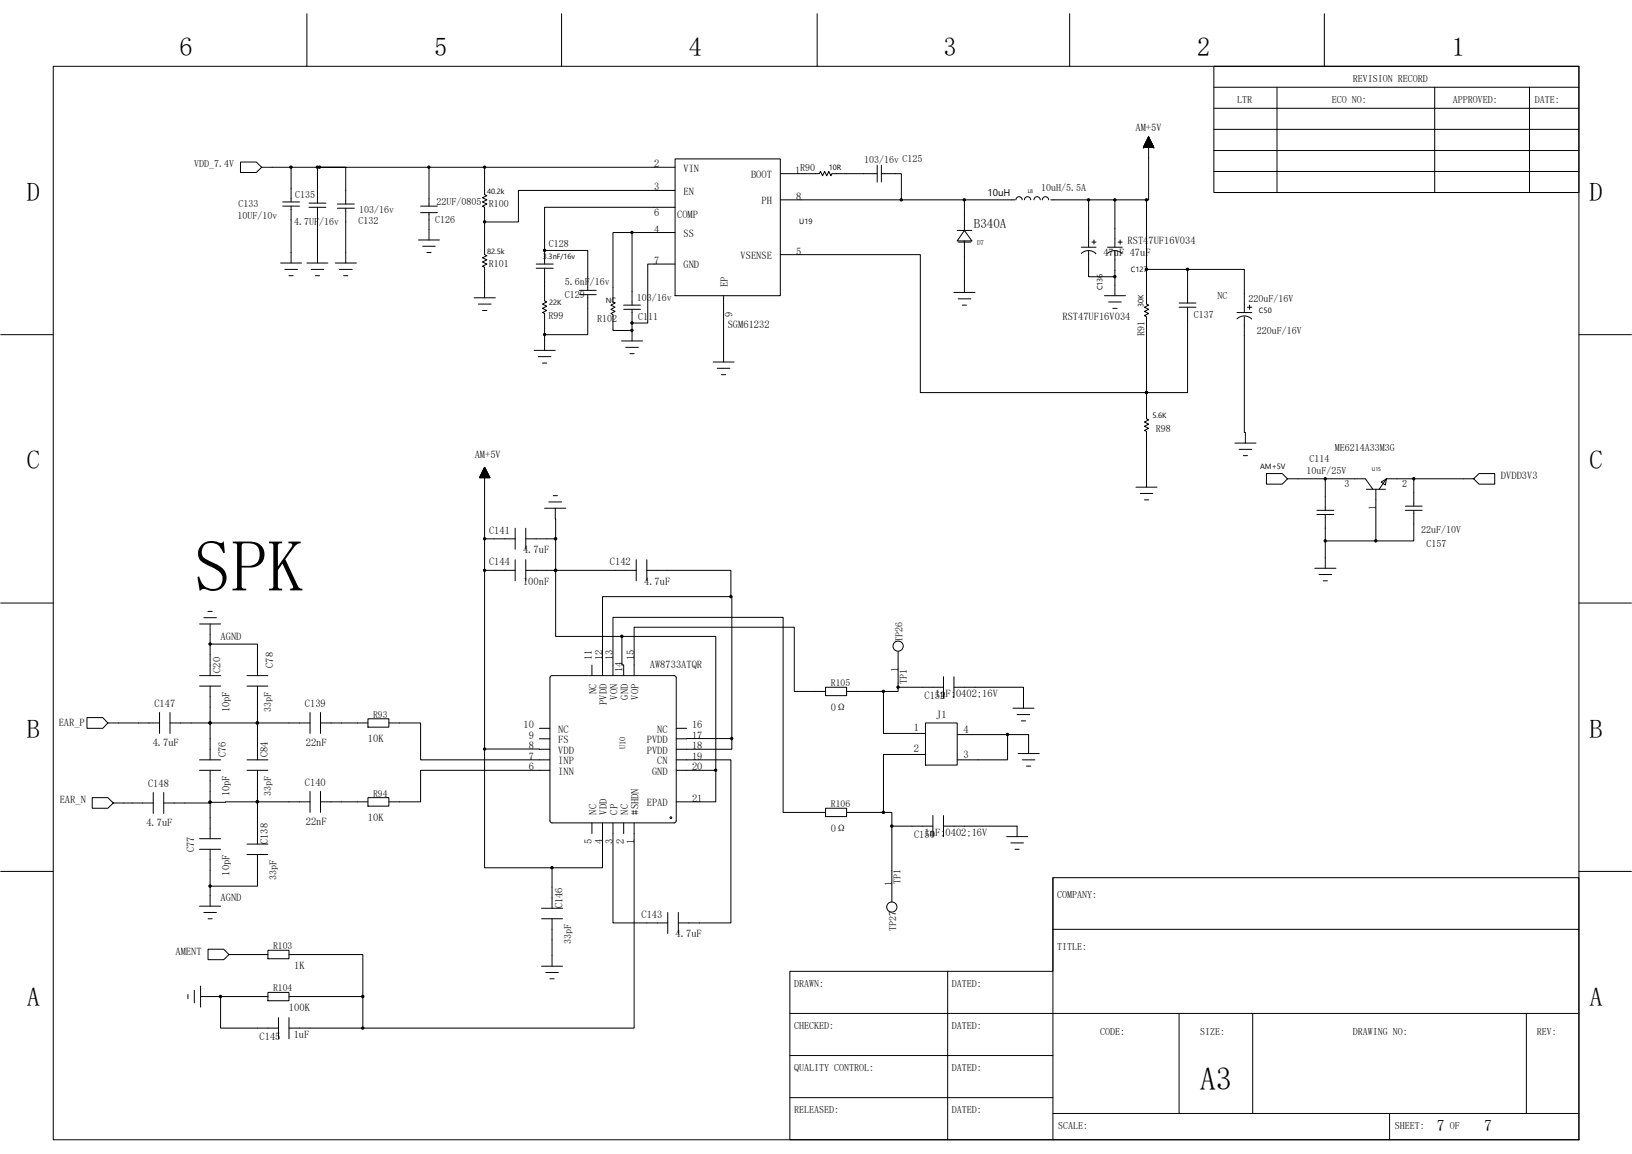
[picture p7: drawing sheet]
<svg xmlns="http://www.w3.org/2000/svg" width="297mm" height="210mm" viewBox="0 0 297 210" stroke-linecap="round" stroke-linejoin="round" font-family="sans-serif">
<g fill="none" stroke="#000" stroke-width=".18">
<path d="M9.7 12.1h277.7v195.3h-277.7zM55.9 2.5v9.6M102.2 2.5v9.6M148.7 2.5v9.6M194.7 2.5v9.6M220.9 15.9h66.5M220.9 19.7h66.5M220.9 12.1h66.5v22.9h-66.5zM232.4 15.9v19.1M241 2.5v9.6M261.1 15.9v19.1M278.4 15.9v19.1"/>
<path d="M47.6 30.4l-1-.9h-2.8v1.9h2.8l1-1h5.4M51.5 37.5h3M51.5 36.7h3M53 37.5v10.4M56.2 37.7h3.1M56.2 37h3.1M57.8 30.4h-4.8v6.3M57.8 37.7v10.2M58.2 30.4h-.4v6.6M61.4 37.9h3.1M61.4 37.1h3.1M62.9 37.9v10"/>
<path d="M76.6 38.7h3M76.6 37.5h3M78.1 30.4h-19.9h4.7v6.7M78.1 38.7v5M88.2 30.4h-10.1v7.1M122.9 28.9h19.1v24.9h-19.1zM122.9 30.4h-34.7v5l.4 .2-.8 .4 .8 .4-.8 .3 .8 .4-.8 .4 .4 .2v8.6l.4 .2-.8 .4 .8 .4-.8 .4 .8 .3-.8 .4 .4 .2v5.6M122.9 34.6h-28.5v5.8h-6.2M122.9 37.7h-23.8v7.9M142 36.4h42.7M159.7 30.1v3M159.7 31.6h-8.3l-.2 .4-.3-.8-.4 .8-.4-.8-.4 .8-.4-.8-.2 .4h-7.1"/>
<path d="M160.4 31.6h3.7v4.8M160.4 30.1v3M175.5 36.4v5.5M184.9 36.4a.57 .57 0 0 1 .6-.6 .57 .57 0 0 1 .6 .6M186.5 36.4a.57 .57 0 0 1 .5-.6 .57 .57 0 0 1 .6 .6M188.2 36.4a.57 .57 0 0 1 .6-.6 .57 .57 0 0 1 .5 .6M189.7 36.4a.57 .57 0 0 1 .6-.6 .57 .57 0 0 1 .6 .6M191.3 36.4h6.8v8.6M198.1 36.4h4.8v8.6M202.9 36.4h5.8M208.1 26.8h.1M208.1 26.8h1.9"/>
<path d="M208.2 26.6v.2M208.2 26.7h1.7M208.2 26.6h1.7M208.3 26.4v.4M208.3 26.5h1.5M208.3 26.4h1.5M208.3 26.3v.5M208.4 26.3h1.4M208.4 26.1v.7M208.4 26.2h1.3M208.4 26.1h1.3M208.5 26v.8"/>
<path d="M208.5 26.1h1.1M208.5 26h1.1M208.6 25.8v1M208.6 25.9h.9v.9M208.6 25.8h.9M208.6 25.7v1.1M208.6 25.8h.9v1M208.7 25.7h.7M208.7 36.4v18.9l.4 .2-.8 .4 .8 .4-.8 .4 .8 .3-.8 .4 .4 .2v18.6l.4 .2-.8 .4 .8 .4-.8 .4 .8 .3-.8 .4 .4 .2v10.1M208.7 25.5v1.3M208.7 25.6h.7M208.8 25.5h.6"/>
<path d="M208.8 25.4v1.4M208.8 25.4h.5v1.4M208.8 25.4h.5M208.9 25.2v1.6M208.9 25.3h.4M208.9 25.2h.3M208.9 25v1.8M208.9 25.1h.3M209 25.1h.1M209 26.8l.1-1.9 .9 1.9h-1.9l1-1.9v11.5h-.4M209 25l.1 1.8M209.1 24.9h.1"/>
<path d="M209.2 25.1v1.7M209.3 25.3v1.5M209.4 25.6v1.2M209.6 26v.8M209.7 26.2v.6M209.8 26.3v.5M209.8 26.5v.3M209.9 26.6v.2M210 26.8h.1M220.9 23.5h66.5M220.9 27.4h66.5M220.9 31.2h66.5"/>
<path d="M51.1 47.9h3.8M51.8 49h2.3M52.6 50.2h.8M55.9 47.9h3.8M56.6 49h2.3M57.4 50.2h.8M61 47.9h3.9M61.8 49h2.3M62.5 50.2h.8M76.2 43.7h3.8M76.9 44.8h2.3M77.7 46h.8"/>
<path d="M86.3 54.2h3.8M87.1 55.3h2.3M87.8 56.5h.8M97.6 48h3.1M97.6 48.8h3.1M99.1 45.6h.1M99.1 45.6h7.9v7.2M99.1 48.8v6l.4 .1-.8 .4 .8 .4-.8 .4 .8 .4-.8 .4 .4 .1v3.9M99.1 45.6v2.4M105.4 52.8h3.1M105.4 53.6h3.1M107 53.6v7.3h-7.9v2.9"/>
<path d="M113.5 55.5h3.1M113.5 56.3h3.1M115 58.8h.1M115 42.3v13.2M115 56.3v2.5M122.9 42.3h-11.3v12.6l.3 .2-.7 .4 .7 .4-.7 .4 .7 .4-.7 .3 .4 .3v2.8h3.4M122.9 48h-5v10.8h-2.9v1.3M131.7 53.8v12.1M142 46.3h25.5v25.1h41.2M173.6 53.2h3.9M174.2 41.9h2.7M174.4 44h2.3"/>
<path d="M174.4 54.4h2.3M175.2 55.5h.7M175.5 41.9l1.4 1.9h-2.7zM175.5 43.8v9.4M196.8 45h2.7M196.8 46.1a1.82 1.82 0 0 1 2.6 .1M198.1 45.7v4.7h4.8v-4.7M198.7 44h.8M199.1 43.7v.7M201 53.8h3.8M201.6 46.1a1.84 1.84 0 0 1 2.6 .1M201.6 45h2.7"/>
<path d="M201.8 54.9h2.3M202.5 56.1h.8M202.9 50.4v3.4M203.5 44h.8M203.9 43.7v.7M208.7 49h7.5M214.6 55.1h3.1M214.6 55.9h3.1M216.2 49h10.3v7.9M216.2 55.9v15.5h-7.5M216.2 49v6.1M225.1 56.9h2.7"/>
<path d="M225.1 58a1.87 1.87 0 0 1 2.7 .1M226.5 57.6v21.1h.2v1.9M227.1 55.9h.7M227.4 55.5v.8M.1 60.9h9.6M97.2 63.8h3.9M98 64.9h2.3M98.7 66.1h.8M113.1 62h3.8M113.9 63.2h2.3M114.7 64.3h.7M115 60.1v1.9"/>
<path d="M129.8 65.9h3.8M130.6 67h2.2M131.3 68.2h.8M208.7 71.4h.1M287.4 60.9h9.5M87.3 86.8h1.9M87.4 86.8h1.7M87.4 86.7v.2M87.4 86.7h1.7M87.4 86.7h1.6M87.4 86.5v.4M87.4 86.6h1.6"/>
<path d="M87.5 86.5h1.4M87.5 86.4v.5M87.5 86.4h1.4M87.6 86.4h1.3M87.6 86.2v.7M87.6 86.3h1.2M87.6 86.2h1.2M87.7 86.1v.8M87.7 86.1h1.1M87.7 86.1h1M87.8 85.9v1M87.8 86h.9"/>
<path d="M87.8 85.9h.8M87.8 85.7v1.2M87.8 85.8h.8M87.9 85.7h.7M87.9 85.6v1.3M87.9 85.7h.6M87.9 85.6h.6M88 85.4v1.5M88 85.5h.5M88 85.4h.4M88 85.2v1.7M88.1 85.3h.2"/>
<path d="M88.1 85.2h.2M88.1 85.1v1.8M88.2 85.2h.1M88.2 85h.1M88.2 85v1.9M88.2 85l1 1.9h-1.9l.9-1.9v18.8M88.2 98h5.6M88.3 85.2v1.7M88.4 85.3v1.6M88.5 85.5v1.4M88.5 85.6v1.3M88.6 85.8v1.1"/>
<path d="M88.7 85.9v1M88.8 86.1v.8M88.8 86.2v.7M88.9 86.4v.5M89 86.6v.3M89.1 86.7v.2M93.8 96.1v3.8M95.7 96.1v3.8M99.1 92.5h3.9M99.9 91.3h2.3M100.7 90.2h.7M101.1 92.5v5.5h-5.4"/>
<path d="M101.1 98v5.8h14.7M206.8 88.6h3.8M207.5 89.8h2.3M208.3 91h.8M224.8 80.6h3.8M225.5 81.8h2.3M226.3 82.9h.8M234.3 87.1l-.9-.9h-2.9v1.9h2.9l.9-1h6.9v5.8M239.7 92.9h3.1M239.7 93.6h3.1M241.2 87.1h7.3l1.4 1.9M241.2 93.6v9.8"/>
<path d="M248.7 89h3.5M250.4 89v9.4M251.4 87.7l.9-.6-.1 1.2zM252.3 87.1l-1.3 1.9M255.8 92.1h3M255.8 92.9h3M257.3 87.1v5M257.3 92.9v5.5h-16.1M268.2 87.1l1-.9h2.9v1.9h-2.9l-1-1h-15.9M.1 109.7h9.6M36.3 113.5h3.8M37.1 112.4h2.3"/>
<path d="M37.9 111.3h.7M38.2 113.5v3.7h8.7v5.7M38.2 117.2v5.7M93.8 101.9v3.8M93.8 103.8h-5.6v32.5M95.7 103.8h5.4v12h12.1M95.7 101.9v3.8M113.2 115.8v5.2h.3v1.9M113.2 115.8h17.1v24.4h-7.2M115.8 101.9v3.8M117.7 103.8h15.3v4.8h.2v25.8M117.7 101.9v3.8"/>
<path d="M133 108.6h-23.3v14.3M163.5 118.5v6.6M239.3 103.4h3.9M240.1 104.5h2.3M240.8 105.7h.8M287.4 109.7h9.5M29 129.6v3.9M29 131.6h-9.4l-.9 .9h-2.9v-1.9h2.9l.9 1M30.9 129.6v3.9M36.3 138.3h3.8M36.3 124.8h3.8M36.3 122.9h3.8"/>
<path d="M38.2 124.8v6.8h-7.3M45 138.3h3.8M45 124.8h3.8M45 122.9h3.8M46.9 124.8v6.8h-8.7v6.7M56.4 131.6h-9.5v6.7M56.4 129.6v3.9M58.3 131.6h8.7M58.3 129.6v3.9M67 130.8h3.8v1.5h-3.8zM70.8 131.6h5.8v6.7h23.5M88.2 136.3h11.9"/>
<path d="M88.2 136.3v21.6h12.3M98.2 134.4h1.9M98.2 132.5h1.9M100.1 123.1l.4-.2h22.2l.3 .2 .1 26.3-.2 .3h-22.4l-.4-.2zM107.7 121v1.9M111.6 122.9v-10.6h30.9v35.5h7.8M115.4 122.9v-8.8h29.2v11.7h5.7M123.1 138.3h9.9v29.6h-9.5M123.1 132.5h1.9M133.2 134.4v1.9h-10.1M133.2 134.4h-10.1M150.3 125.1h3.8v1.5h-3.8z"/>
<path d="M154.1 125.8h6.7M160.8 125.8v7.7h7.6M168.4 131.6h5.8v7.6h-5.8zM168.4 137.3h-7.6v10.5M171.7 123.1v3.9M171.7 125.1h-8.2v.7h-2.7M173.6 125.1h12.7v3.8M173.6 123.1v3.9M174.2 133.7h9.2M184.4 128.9h3.8M185.1 130h2.3M185.3 137.1h3.8"/>
<path d="M185.9 131.2h.8M186.1 138.3h2.3M186.8 139.4h.8M187.2 137.1v-3.4h-3.8v4.6h-9.2M.1 158.6h9.6M27.9 144.2v3.8M27.9 146.1h-7.3l-1 1h-2.8v-2h2.8l1 1M29.8 144.2v3.8M36.3 140.2h3.8M36.3 154.5h3.8M36.3 152.6h3.8M38.2 140.2v12.4"/>
<path d="M38.2 154.5v6.7M45 140.2h3.8M45 155.5h3.8M45 153.6h3.8M46.9 140.2v5.7M46.9 155.5v5.7h-8.7v3.7M46.9 145.9v7.7M46.9 145.9h-5.9l-2.8 .1v.1h-8.4M56.4 145.9h-9.5M56.4 144v3.8M58.3 144v3.8M58.3 145.9h8.7"/>
<path d="M67 145.1h3.8v1.6h-3.8zM100.1 140.2h-23.5v5.7h-5.8M107.7 149.7v2M109.7 149.7v8.2h-9.2v7.4M111.6 149.7v18.2h9.9M113.5 149.7v2M115.4 149.7v37.4h-49.4M122 148.7h.2v.2h-.2zM130.3 140.2v5.7h-7.2M150.3 147.1h3.8v1.5h-3.8zM154.1 147.8h6.7M160.8 147.8h1.5v2.5h7.5"/>
<path d="M162.3 150.3v13.8M169.8 148.4v3.8M171.7 150.3h13.4v1.9M171.7 148.4v3.8M183.2 152.2h3.8M184 153.4h2.3M184.7 154.5h.8M191.6 159.7v47.7M287.4 158.6h9.5M36.3 164.9h3.8M36.5 179.4v3.9M37.1 166h2.3"/>
<path d="M37.9 167.2h.7M48.8 173.7h-7.1l-1 .9h-2.8v-1.9h2.8l1 1M48.8 172.9h3.8v1.6h-3.8zM52.6 173.7h13.4v7.6M98.6 175.8h3.8M98.6 167.2h3.8M98.6 165.3h3.8M99.3 177h2.3M100.1 178.1h.8M100.5 167.2v8.6M121.5 166v3.9M123.5 166v3.9"/>
<path d="M143.8 176.7h47.8v-17h95.8v47.7h-143.6zM172.5 176.7v30.7M191.6 169.1h95.8M34.2 181v.7M35.4 180.2v2.3M36.5 181.3h3.6M48.8 181.3h-8.7v5.8h10.6M48.8 180.6h3.8v1.5h-3.8zM50.7 185.2v3.8M52.6 181.3h13.4v5.8M52.6 187.1h13.4M52.6 185.2v3.8"/>
<path d="M143.8 192.1h47.8M143.8 199.7h47.8M143.8 184.4h143.6M214.6 184.4v18.2M228 184.4v18.2M277.8 184.4v18.2M191.6 202.6h95.8M252.9 202.6v4.8"/>
<circle cx="163.5" cy="117.6" r=".93"/>
<circle cx="162.3" cy="165" r=".93"/>
</g>
<g fill="#000" stroke="#000" stroke-width=".18">
<path d="M52.8 30.3h.3v.3h-.3z" fill-rule="evenodd"/>
<path d="M57.6 30.3h.3v.3h-.3z" fill-rule="evenodd"/>
<path d="M58 30.3h.3v.3h-.3z" fill-rule="evenodd"/>
<path d="M163.9 36.2h.3v.3h-.3z" fill-rule="evenodd"/>
<path d="M175.4 36.2h.3v.3h-.3z" fill-rule="evenodd"/>
<path d="M198 36.2h.3v.3h-.3z" fill-rule="evenodd"/>
<path d="M202.7 36.2h.4v.3h-.4z" fill-rule="evenodd"/>
<path d="M208.5 36.2h.3v.3h-.3z" fill-rule="evenodd"/>
<path d="M88 40.2h.3v.3h-.3z" fill-rule="evenodd"/>
<path d="M99 45.4h.3v.3h-.3z" fill-rule="evenodd"/>
<path d="M114.9 58.6h.3v.3h-.3z" fill-rule="evenodd"/>
<path d="M114.9 42.1h.3v.4h-.3z" fill-rule="evenodd"/>
<path d="M202.7 50.2h.4v.3h-.4z" fill-rule="evenodd"/>
<path d="M208.5 71.3h.3v.3h-.3z" fill-rule="evenodd"/>
<path d="M208.5 71.3h.3v.3h-.3z" fill-rule="evenodd"/>
<path d="M88 97.9h.3v.3h-.3z" fill-rule="evenodd"/>
<path d="M241.1 86.9h.3v.4h-.3z" fill-rule="evenodd"/>
<path d="M241.1 98.3h.3v.3h-.3z" fill-rule="evenodd"/>
<path d="M257.2 86.9h.3v.4h-.3z" fill-rule="evenodd"/>
<path d="M101 103.6h.3v.3h-.3z" fill-rule="evenodd"/>
<path d="M101 103.6h.3v.3h-.3z" fill-rule="evenodd"/>
<path d="M132.9 108.4h.3v.3h-.3z" fill-rule="evenodd"/>
<path d="M46.7 131.4h.3v.3h-.3z" fill-rule="evenodd"/>
<path d="M46.7 131.4h.3v.3h-.3z" fill-rule="evenodd"/>
<path d="M183.2 133.5h.3v.3h-.3z" fill-rule="evenodd"/>
<path d="M38.1 145.8h.3v.3h-.3z" fill-rule="evenodd"/>
<path d="M38.1 145.8h.3v.3h-.3z" fill-rule="evenodd"/>
<path d="M46.7 145.7h.3v.3h-.3z" fill-rule="evenodd"/>
<path d="M46.7 145.7h.3v.3h-.3z" fill-rule="evenodd"/>
<path d="M100.3 157.7h.3v.3h-.3z" fill-rule="evenodd"/>
<path d="M130.1 140h.3v.3h-.3z" fill-rule="evenodd"/>
<path d="M65.9 186.9h.3v.3h-.3z" fill-rule="evenodd"/>
<circle cx="78.1" cy="30.4" r=".21"/>
<circle cx="88.2" cy="30.4" r=".21"/>
<circle cx="208.7" cy="49" r=".22"/>
<circle cx="216.1" cy="49" r=".22"/>
<circle cx="99.1" cy="60.9" r=".21"/>
<circle cx="115" cy="60.1" r=".21"/>
<circle cx="101.1" cy="98" r=".22"/>
<circle cx="250.4" cy="98.4" r=".22"/>
<circle cx="38.2" cy="117.2" r=".22"/>
<circle cx="88.2" cy="103.8" r=".21"/>
<circle cx="113.2" cy="115.8" r=".22"/>
<circle cx="38.2" cy="131.5" r=".22"/>
<circle cx="88.2" cy="136.3" r=".21"/>
<circle cx="133.2" cy="134.4" r=".21"/>
<circle cx="160.8" cy="125.8" r=".22"/>
<circle cx="163.5" cy="125" r=".22"/>
<circle cx="160.8" cy="147.8" r=".22"/>
<circle cx="162.3" cy="150.3" r=".22"/>
<circle cx="38.2" cy="161.2" r=".22"/>
<circle cx="40.1" cy="181.3" r=".22"/>
<circle cx="66" cy="181.3" r=".22"/>
</g>
<text font-size="13.3" x="35.4" y="107.6">SPK</text>
<text font-size="5.8" x="218.4" y="198.4">A3</text>
<g font-size="4.8">
<text x="32.7" y="10.1">6</text>
<text x="79" y="10.1">5</text>
<text x="125.4" y="10.1">4</text>
<text x="171.7" y="10.1">3</text>
<text x="217.9" y="10.1">2</text>
<text x="264.2" y="10.1">1</text>
<text x="4.9" y="36.6">D</text>
<text x="289.3" y="36.6">D</text>
<text x="4.9" y="85.4">C</text>
<text x="289.3" y="85.4">C</text>
<text x="4.9" y="134.2">B</text>
<text x="289.3" y="134.2">B</text>
<text x="4.9" y="183.1">A</text>
<text x="289.3" y="183.1">A</text>
</g>
<g font-size="2.9">
<text x="261.5" y="205.8">7</text>
<text x="270.1" y="205.8">7</text>
</g>
<text font-size="2.4" x="177.3" y="41.6">B340A</text>
<g font-size="1.9">
<text x="206.7" y="23.9">AM+5V</text>
<text x="119.1" y="30.4">2</text>
<text x="119.1" y="34.6">3</text>
<text x="124.4" y="31.2">VIN</text>
<text x="124.4" y="35.5">EN</text>
<text x="136.7" y="32.4">BOOT</text>
<text x="144.7" y="31.6">1R90</text>
<text x="119.1" y="39.3">6</text>
<text x="123.3" y="39.7">COMP</text>
<text x="138.6" y="37.2">PH</text>
<text x="144.9" y="36.4">8</text>
<text x="119.1" y="42.3">4</text>
<text x="124.4" y="43.1">SS</text>
<text x="134.8" y="47.1">VSENSE</text>
<text x="144.9" y="46.3">5</text>
<text x="200.8" y="46.6">47uF 47uF</text>
<text x="205.2" y="44.3">RST47UF16V034</text>
<text x="119.1" y="48">7</text>
<text x="124.4" y="48.9">GND</text>
<text x="132.5" y="52.3" transform="rotate(-90 132.5 52.3)">EP</text>
<text x="132.5" y="59.6">SGM61232</text>
<text x="133.3" y="57.6" transform="rotate(-90 133.3 57.6)">9</text>
<text x="193.4" y="58.3">RST47UF16V034</text>
<text x="86.4" y="83.3">AM+5V</text>
<text x="273.2" y="87.1">DVDD3V3</text>
<text x="89" y="97.1">C141</text>
<text x="95.2" y="100.6">4.7uF</text>
<text x="89" y="102.8">C144</text>
<text x="95.2" y="106.4">100nF</text>
<text x="111" y="102.8">C142</text>
<text x="117.2" y="106.4">4.7uF</text>
<text x="40.1" y="116.4">AGND</text>
<text x="40.1" y="122.4" transform="rotate(-90 40.1 122.4)">C20</text>
<text x="49.7" y="121.5" transform="rotate(-90 49.7 121.5)">C78</text>
<text x="107.7" y="120.1" transform="rotate(-90 107.7 120.1)">11</text>
<text x="109.7" y="120.1" transform="rotate(-90 109.7 120.1)">12</text>
<text x="111.6" y="120.1" transform="rotate(-90 111.6 120.1)">13</text>
<text x="113.3" y="122.4" transform="rotate(-90 113.3 122.4)">14</text>
<text x="115.4" y="120.1" transform="rotate(-90 115.4 120.1)">15</text>
<text x="118.3" y="121.5">AW8733ATQR</text>
<text x="28.1" y="128.7">C147</text>
<text x="41.8" y="129.6" transform="rotate(-90 41.8 129.6)">10pF</text>
<text x="55.5" y="128.7">C139</text>
<text x="108.5" y="126.4" transform="rotate(-90 108.5 126.4)">NC</text>
<text x="110.5" y="128.3" transform="rotate(-90 110.5 128.3)">PVDD</text>
<text x="112.4" y="127.3" transform="rotate(-90 112.4 127.3)">VON</text>
<text x="114.3" y="127.3" transform="rotate(-90 114.3 127.3)">GND</text>
<text x="116.2" y="127.3" transform="rotate(-90 116.2 127.3)">VOP</text>
<text x="151.2" y="129.3">0Ω</text>
<text x="168.3" y="127.1">C152</text>
<text x="170.2" y="126.9">1nF;0402;16V</text>
<text x="170.4" y="130.6">J1</text>
<text x="10.7" y="132.1">EAR_P</text>
<text x="27.8" y="135.7">4.7uF</text>
<text x="41.1" y="137.8" transform="rotate(-90 41.1 137.8)">C76</text>
<text x="48.8" y="137.8" transform="rotate(-90 48.8 137.8)">C84</text>
<text x="55.7" y="135.7">22nF</text>
<text x="67" y="135.1">10K</text>
<text x="95.3" y="132.5">10</text>
<text x="96.3" y="136.3">8</text>
<text x="96.3" y="134.4">9</text>
<text x="101.6" y="137.1">VDD</text>
<text x="101.6" y="135.2">FS</text>
<text x="101.6" y="133.3">NC</text>
<text x="117.7" y="135.2">PVDD</text>
<text x="117.7" y="137.1">PVDD</text>
<text x="119.6" y="133.3">NC</text>
<text x="126" y="132.5">16</text>
<text x="126" y="134.4">17</text>
<text x="126" y="136.3">18</text>
<text x="166.3" y="133.1">1</text>
<text x="166.3" y="136.9">2</text>
<text x="175.4" y="137.9">3</text>
<text x="175.4" y="133.3">4</text>
<text x="26.9" y="143.2">C148</text>
<text x="55.5" y="143">C140</text>
<text x="96.3" y="140.2">6</text>
<text x="96.3" y="138.3">7</text>
<text x="101.6" y="141">INN</text>
<text x="101.6" y="139.1">INP</text>
<text x="118.7" y="141">GND</text>
<text x="119.6" y="139.1">CN</text>
<text x="126" y="138.3">19</text>
<text x="126" y="140.2">20</text>
<text x="10.9" y="146.1">EAR_N</text>
<text x="41.8" y="144.9" transform="rotate(-90 41.8 144.9)">10pF</text>
<text x="67" y="149.5">10K</text>
<text x="108.5" y="148.2" transform="rotate(-90 108.5 148.2)">NC</text>
<text x="110.5" y="148.2" transform="rotate(-90 110.5 148.2)">VDD</text>
<text x="112.4" y="148.2" transform="rotate(-90 112.4 148.2)">CP</text>
<text x="114.3" y="148.2" transform="rotate(-90 114.3 148.2)">NC</text>
<text x="116.2" y="148.2" transform="rotate(-90 116.2 148.2)">#SHDN</text>
<text x="117.7" y="146.7">EPAD</text>
<text x="126" y="145.9">21</text>
<text x="26.6" y="150.2">4.7uF</text>
<text x="35.4" y="155" transform="rotate(-90 35.4 155)">C77</text>
<text x="48.8" y="153.6" transform="rotate(-90 48.8 153.6)">C138</text>
<text x="55.7" y="150">22nF</text>
<text x="107.7" y="153.6" transform="rotate(-90 107.7 153.6)">5</text>
<text x="109.7" y="153.6" transform="rotate(-90 109.7 153.6)">4</text>
<text x="111.6" y="153.6" transform="rotate(-90 111.6 153.6)">3</text>
<text x="113.5" y="153.6" transform="rotate(-90 113.5 153.6)">2</text>
<text x="115.4" y="153.6" transform="rotate(-90 115.4 153.6)">1</text>
<text x="151.2" y="151.4">0Ω</text>
<text x="166.4" y="152.4">C150</text>
<text x="168.3" y="152.1">1nF;0402;16V</text>
<text x="41.8" y="159.3" transform="rotate(-90 41.8 159.3)">10pF</text>
<text x="40.1" y="163.9">AGND</text>
<text x="102.4" y="165.3" transform="rotate(-90 102.4 165.3)">C146</text>
<text x="116.8" y="167">C143</text>
<text x="31.9" y="173.7">AMENT</text>
<text x="123" y="170.5">4.7uF</text>
<text x="53.6" y="176.3">1K</text>
<text x="52.6" y="183.9">100K</text>
<text x="47.2" y="189.2">C145</text>
<text x="53.5" y="188.9">1uF</text>
</g>
<g font-size="1.8">
<text x="246.2" y="14.9">REVISION RECORD</text>
<text x="225.1" y="18.8">LTR</text>
<text x="242.4" y="18.8">ECO NO:</text>
<text x="264.4" y="18.8">APPROVED:</text>
<text x="279.4" y="18.8">DATE:</text>
<text x="157.3" y="29.7">103/16v C125</text>
<text x="35.3" y="30.4">VDD_7.4V</text>
<text x="53.7" y="36">C135</text>
<text x="179.7" y="35.6">10uH</text>
<text x="189.5" y="34.8">10uH/5.5A</text>
<text x="43.2" y="39.8">10UF/10v</text>
<text x="43.4" y="37.7">C133</text>
<text x="53.6" y="41">4.7UF/16v</text>
<text x="65.2" y="40.8">C132</text>
<text x="65.4" y="38.7">103/16v</text>
<text x="79.2" y="40.6">C126</text>
<text x="79.5" y="37.3">22UF/0805</text>
<text x="89" y="37.7">R100</text>
<text x="99.9" y="45">C128</text>
<text x="89" y="48.7">R101</text>
<text x="102.8" y="51.9">5.6nF/16v</text>
<text x="99.9" y="58.1">R99</text>
<text x="102.8" y="54.2">C129</text>
<text x="108.7" y="58.6">R102</text>
<text x="115.9" y="54.8">103/16v</text>
<text x="116.2" y="58.2">C111</text>
<text x="217.3" y="57.8">C137</text>
<text x="221.6" y="54.4">NC</text>
<text x="227.2" y="55">220uF/16V</text>
<text x="208.3" y="61.1" transform="rotate(-90 208.3 61.1)">R91</text>
<text x="228.8" y="60.7">220uF/16V</text>
<text x="210.4" y="78.5">R98</text>
<text x="242.9" y="82.1">ME6214A33M3G</text>
<text x="237.8" y="86.2">10uF/25V</text>
<text x="238.3" y="84.1">C114</text>
<text x="244.7" y="88.7">3</text>
<text x="255.2" y="88.7">2</text>
<text x="250.4" y="92.8" transform="rotate(-90 250.4 92.8)">1</text>
<text x="258.7" y="96.9">22uF/10V</text>
<text x="259.6" y="99.6">C157</text>
<text x="164.3" y="116.8" transform="rotate(-90 164.3 116.8)">TP26</text>
<text x="151.2" y="124.8">R105</text>
<text x="163.5" y="122.3" transform="rotate(-90 163.5 122.3)">1</text>
<text x="165" y="124.5" transform="rotate(-90 165 124.5)">TP1</text>
<text x="49.4" y="129.5" transform="rotate(-90 49.4 129.5)">33pF</text>
<text x="67.9" y="130.6">R93</text>
<text x="49.4" y="144.8" transform="rotate(-90 49.4 144.8)">33pF</text>
<text x="67.9" y="145">R94</text>
<text x="151.2" y="146.9">R106</text>
<text x="50.3" y="160.2" transform="rotate(-90 50.3 160.2)">33pF</text>
<text x="162.3" y="161.2" transform="rotate(-90 162.3 161.2)">1</text>
<text x="163.9" y="160.9" transform="rotate(-90 163.9 160.9)">TP1</text>
<text x="192.4" y="163.4">COMPANY:</text>
<text x="49.7" y="172.7">R103</text>
<text x="103.9" y="171.9" transform="rotate(-90 103.9 171.9)">33pF</text>
<text x="163.1" y="169.5" transform="rotate(-90 163.1 169.5)">TP27</text>
<text x="192.4" y="172.9">TITLE:</text>
<text x="144.5" y="179.6">DRAWN:</text>
<text x="173.2" y="179.6">DATED:</text>
<text x="49.7" y="180.4">R104</text>
<text x="144.5" y="187.3">CHECKED:</text>
<text x="173.2" y="187.3">DATED:</text>
<text x="200.3" y="188.3">CODE:</text>
<text x="218.4" y="188.3">SIZE:</text>
<text x="246.2" y="188.3">DRAWING NO:</text>
<text x="279.7" y="188.3">REV:</text>
<text x="144.5" y="194.9">QUALITY CONTROL:</text>
<text x="173.2" y="194.9">DATED:</text>
<text x="144.5" y="202.6">RELEASED:</text>
<text x="173.2" y="202.6">DATED:</text>
<text x="192.6" y="205.5">SCALE:</text>
<text x="253.9" y="205.5">SHEET:</text>
<text x="263.9" y="205.5">OF</text>
</g>
<text font-size="1.5" x="113.9" y="136.3" transform="rotate(-90 113.9 136.3)">U10</text>
<g font-size="1.4">
<text x="88.7" y="35.3">40.2k</text>
<text x="150.9" y="31">10R</text>
<text x="145.5" y="40.8">U19</text>
<text x="88.7" y="46.2">82.5k</text>
<text x="98.8" y="47.1">3.3nF/16v</text>
<text x="200.7" y="52.9" transform="rotate(-90 200.7 52.9)">C136</text>
<text x="205.8" y="49.4">C127</text>
<text x="99.9" y="55.6">22K</text>
<text x="110.3" y="55.2">NC</text>
<text x="208.1" y="55.9" transform="rotate(-90 208.1 55.9)">30K</text>
<text x="229.1" y="56.9">C50</text>
<text x="209.8" y="76.1">5.6K</text>
<text x="229.4" y="85.4">AM+5V</text>
</g>
<text font-size="1.3" x="177.8" y="44.6">D7</text>
<g font-size="1">
<text x="187" y="35">L8</text>
<text x="249.7" y="85.7">U15</text>
</g>
</svg>
